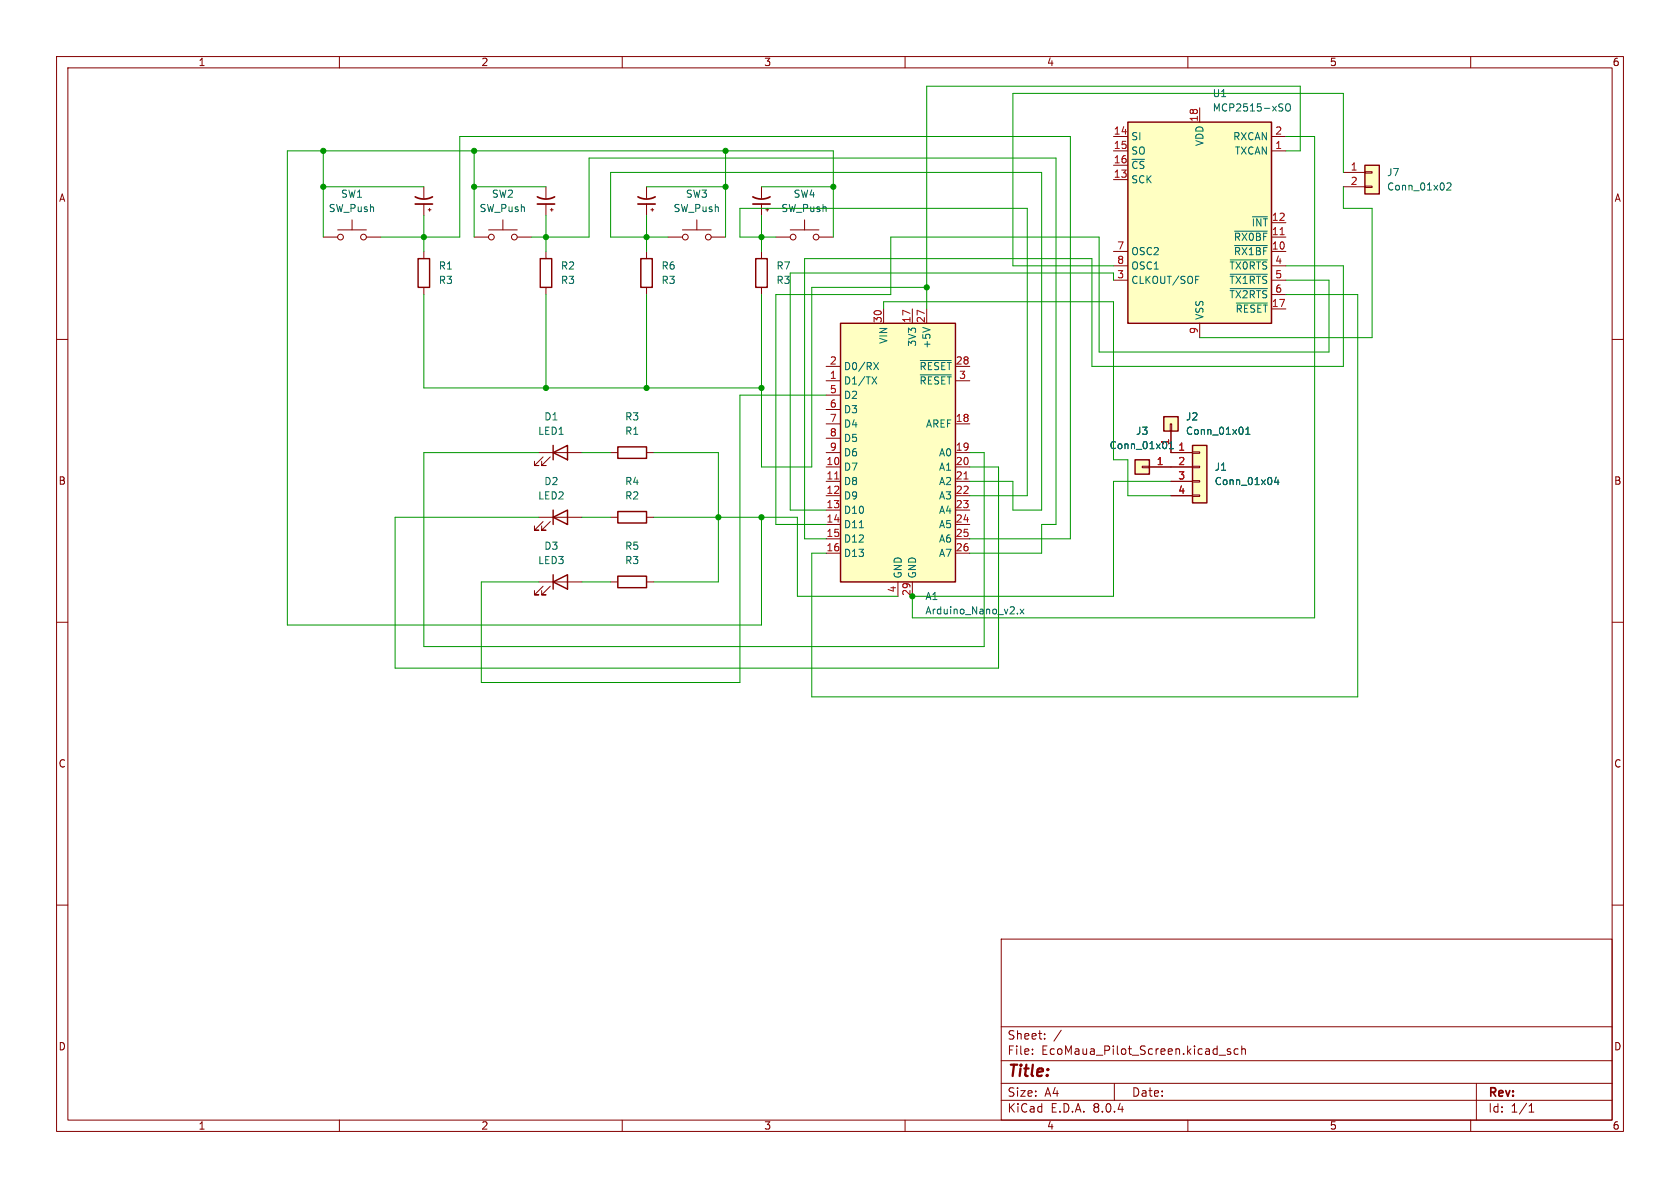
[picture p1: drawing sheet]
<svg xmlns="http://www.w3.org/2000/svg" width="297mm" height="210mm" viewBox="0 0 297 210" stroke-linecap="round" stroke-linejoin="round" font-family="sans-serif">
<g fill="none" stroke="#840000" stroke-width=".18">
<path d="M10 10h277v190h-277zM12 12h273v186h-273zM60 10v2M110 10v2M160 10v2M210 10v2M260 10v2M134.6 33v2.1M134.6 36.1v2M135.4 37.1h.5M135.6 36.8v.5M142.2 38.9v1.7"/>
<path d="M10 60h2M134.6 44.5v1.2M134.6 50.8v1.3M137.2 41.9h2.5M139.7 40.6h5.1M144.8 41.9h2.5M285 60h2M95.2 91.4h7.7M95.2 80h7.7M96 92.2l-1.5 1.5h.7h-.7v-.7M96 80.8l-1.5 1.5h.7h-.7v-.8M97.3 92.2l-1.5 1.5h.7h-.7v-.7"/>
<path d="M97.3 80.8l-1.5 1.5h.7h-.7v-.8M107.9 91.4h1.3M107.9 80h1.3M114.3 91.4h1.3M114.3 80h1.3M10 110h2M95.2 102.9h7.7M96 103.6l-1.5 1.6h.7h-.7v-.8M97.3 103.6l-1.5 1.6h.7h-.7v-.8M107.9 102.9h1.3M114.3 102.9h1.3M285 110h2"/>
<path d="M10 160h2M285 160h2M177 166h108v32h-108zM60 198v2M110 198v2M160 198v2M177 194.5h108M177 191.5h108M177 187.5h108M177 181.5h108M182.5 186.3v.1M182.5 185.5v.1"/>
<path d="M184.7 183.6v.1M184.7 182.8v.1M187.6 182.1l-1.3 2M197 191.5v3M210 198v2M215.5 186.5h1.2M217.5 185.5l-.3-.1-.2 .2v.2l.5 .2v.3h-.5M218.9 185.5l-.4-.1-.3 .3v.4l.1 .2h.6M219.5 185.5l.2-.1 .4 .1 .1 .9M219.5 184.9v1.5M260 198v2M261 191.5v6.5"/>
<path d="M270.3 196.6h.9M270.3 195.5l.4-.4v1.5"/>
<circle cx="140.2" cy="41.9" r=".51"/>
<circle cx="144.3" cy="41.9" r=".51"/>
</g>
<path d="M133.6 45.7h2v5.1h-2zM97.8 78.7v2.6M109.2 79h5.1v2h-5.1zM97.8 91.4l2.5-1.2v2.5zM97.8 80l2.5-1.3v2.6zM97.8 90.2v2.5M109.2 90.4h5.1v2.1h-5.1zM97.8 102.9l2.5-1.3v2.5zM97.8 101.6v2.5M109.2 101.9h5.1v2h-5.1z" fill="none" stroke="#840000" stroke-width=".25"/>
<path d="M133.1 34.8a3.2 3.2 0 0 0 3 0M133.1 36.1h3" fill="none" stroke="#840000" stroke-width=".3"/>
<path d="M148.6 57.2h20.3v45.7h-20.3z" fill="#ffffc2"/>
<path d="M73.9 45.7h2v5.1h-2zM95.5 45.7h2v5.1h-2zM113.3 45.7h2v5.1h-2zM148.6 57.2h20.3v45.7h-20.3z" fill="none" stroke="#840000" stroke-width=".25"/>
<g fill="none" stroke="#840000" stroke-width=".18">
<path d="M62.2 38.9v1.7M74.9 33v2.1M74.9 36.1v2M75.7 37.1h.5M75.9 36.8v.5M88.9 38.9v1.7M96.5 33v2.1M96.5 36.1v2M97.3 37.1h.5M97.5 36.8v.5M114.3 33v2.1M114.3 36.1v2"/>
<path d="M115.1 37.1h.5M115.3 36.8v.5M123.2 38.9v1.7M57.1 41.9h2.6M59.7 40.6h5.1M64.8 41.9h2.5M74.9 44.5v1.2M74.9 50.8v1.3M83.8 41.9h2.6M86.4 40.6h5M91.4 41.9h2.6M96.5 44.5v1.2"/>
<path d="M96.5 50.8v1.3M114.3 44.5v1.2M114.3 50.8v1.3M118.1 41.9h2.5M120.6 40.6h5.1M125.7 41.9h2.6M156.2 54.6v2.6M161.3 54.6v2.6M163.8 54.6v2.6M146 67.3h2.6M146 74.9h2.6M146 64.8h2.6"/>
<path d="M146 69.9h2.6M146 72.4h2.6M146 77.5h2.6M168.9 67.3h2.5M168.9 74.9h2.5M168.9 64.8h2.5M146 82.6h2.6M146 85.1h2.6M146 87.6h2.6M146 90.2h2.6M146 92.7h2.6M146 95.3h2.6"/>
<path d="M146 97.8h2.6M146 80h2.6M168.9 82.6h2.5M168.9 85.1h2.5M168.9 87.6h2.5M168.9 90.2h2.5M168.9 92.7h2.5M168.9 95.3h2.5M168.9 97.8h2.5M168.9 80h2.5M158.7 102.9v2.5M161.3 102.9v2.5"/>
<circle cx="60.2" cy="41.9" r=".51"/>
<circle cx="64.3" cy="41.9" r=".51"/>
<circle cx="86.9" cy="41.9" r=".51"/>
<circle cx="90.9" cy="41.9" r=".51"/>
<circle cx="121.2" cy="41.9" r=".51"/>
<circle cx="125.2" cy="41.9" r=".51"/>
</g>
<path d="M163.1 57.9l1.3 .4M154.2 66.6l.8 1.3M154.5 64.1l.8 1.2M155 66.6l-.8 1.3M155.3 64.1l-.8 1.2M162.7 63.7h5.5M162.7 66.3h5.5M151.9 93.3h.7M179.9 108.4v.1M180.3 107.7l.7 .8M181 107.7l-.7 .8" fill="none" stroke="#006464" stroke-width=".18"/>
<path d="M147.6 84.7h.7M170.4 84.7h.7" fill="none" stroke="#a90000" stroke-width=".18"/>
<path d="M73.4 34.8a3.2 3.2 0 0 0 3.1 0M73.4 36.1h3.1M95 34.8a3.2 3.2 0 0 0 3 0M95 36.1h3M112.8 34.8a3.2 3.2 0 0 0 3 0M112.8 36.1h3" fill="none" stroke="#840000" stroke-width=".3"/>
<path d="M241.3 29.2h2.5v5.1h-2.5z" fill="#ffffc2"/>
<path d="M237.5 30.5h3.8M237.5 33h3.8M241.3 32.9h1.3v.2h-1.3zM241.3 30.4h1.3v.2h-1.3z" fill="none" stroke="#840000" stroke-width=".18"/>
<path d="M241.3 29.2h2.5v5.1h-2.5z" fill="none" stroke="#840000" stroke-width=".25"/>
<path d="M255.8 32.5l.5-.2 .2 .4-.8 .9h.8" fill="none" stroke="#006464" stroke-width=".18"/>
<path d="M205.7 73.7h2.6v2.5h-2.6z" fill="#ffffc2"/>
<path d="M206.9 74.9h.2v1.3h-.2zM207 76.2v3.8" fill="none" stroke="#840000" stroke-width=".18"/>
<path d="M205.7 73.7h2.6v2.5h-2.6z" fill="none" stroke="#840000" stroke-width=".25"/>
<path d="M220.2 76.8h.8M220.2 75.9l.4-.4v1.3" fill="none" stroke="#006464" stroke-width=".18"/>
<path d="M200.7 81.3h2.5v2.5h-2.5z" fill="#ffffc2"/>
<path d="M201.9 82.4h1.3v.3h-1.3zM203.2 82.6h3.8" fill="none" stroke="#840000" stroke-width=".18"/>
<path d="M200.7 81.3h2.5v2.5h-2.5z" fill="none" stroke="#840000" stroke-width=".25"/>
<path d="M206.7 79.3h.8M207.1 78v1.3" fill="none" stroke="#006464" stroke-width=".18"/>
<path d="M210.8 78.7h2.6v10.2h-2.6z" fill="#ffffc2"/>
<path d="M210.8 79.9h1.3v.2h-1.3zM207 80h3.8M207 82.6h3.8M207 85.1h3.8M207 87.6h3.8M210.8 87.5h1.3v.3h-1.3zM210.8 85h1.3v.2h-1.3zM210.8 82.4h1.3v.3h-1.3z" fill="none" stroke="#840000" stroke-width=".18"/>
<path d="M210.8 78.7h2.6v10.2h-2.6z" fill="none" stroke="#840000" stroke-width=".25"/>
<path d="M225.6 84.3l-.3 .9h.8M225.9 84.8v.9" fill="none" stroke="#006464" stroke-width=".18"/>
<path d="M199.4 21.6h25.4v35.6h-25.4z" fill="#ffffc2"/>
<path d="M199.4 21.6h25.4v35.6h-25.4z" fill="none" stroke="#840000" stroke-width=".25"/>
<g fill="none" stroke="#840000" stroke-width=".18">
<path d="M212.1 19.1v2.5M196.8 26.7h2.6M196.8 31.8h2.6M196.8 24.1h2.6M196.8 29.2h2.6M224.8 26.7h2.5M224.8 39.4h2.5M224.8 24.1h2.5M196.8 44.5h2.6M196.8 49.5h2.6M196.8 47h2.6M212.1 57.2v2.5"/>
<path d="M224.8 44.5h2.5M224.8 41.9h2.5M224.8 54.6h2.5M224.8 49.5h2.5M224.8 47h2.5M224.8 52.1h2.5M207 76.2v3.8h3.8M203.2 82.6h7.6M207 85.1h3.8M207 87.6h3.8"/>
</g>
<g fill="none" stroke="#006464" stroke-width=".18">
<path d="M226.6 18.4h.2M226.7 19.1v.4M227.3 18.5l.3-.1a.43 .43 0 0 1 .5 .4v.4a.42 .42 0 0 1-.4 .4 .42 .42 0 0 1-.4-.4zM221.4 38.3h2.7M211.4 49.4h.4M211.4 48.8h.6M217.5 45.9h6.6M217.5 48.5h6.6M217.5 51h6.6M218.3 43.4h5.8M218.3 40.9h5.8M218.6 53.6h5.5"/>
<path d="M206.7 79.3h.8M207.1 78v1.3M220.2 76.8h.8M220.2 75.9l.4-.4v1.3M225.6 84.3l-.3 .9h.8M225.9 84.8v.9"/>
</g>
<path d="M226.3 41.5h.7" fill="none" stroke="#a90000" stroke-width=".18"/>
<g fill="none" stroke="#009600" stroke-width=".18">
<path d="M57.1 33h17.8M57.1 26.7v15.2M74.9 38.1v6.4M83.8 33h12.7M83.8 26.7v15.2M96.5 38.1v6.4M114.3 33h14M114.3 38.1v6.4M128.3 26.7v15.2M134.6 38.1v6.4M134.6 33h12.7M227.3 26.7h2.6v-11.5h-66.1v39.4"/>
<path d="M227.3 24.1h5.1v85.1h-71.1v-3.8h35.5v-20.3h10.2M237.5 30.5v-14h-58.4v30.5h17.7M237.5 33v3.8h5.1v22.9h-30.5M67.3 41.9h14v-17.8h107.9v71.2h-17.8M74.9 52.1v16.5h59.7M94 41.9h10.1v-14h82.6v64.8h-2.6v5.1h-12.7M96.5 52.1v16.5M114.3 52.1v16.5M118.1 41.9h-10.2v-11.4h76.2v59.7h-5v-5.1h-7.7M137.2 41.9h-6.4v-5.1h50.8v50.8h-10.2M147.3 41.9v-15.2h-96.5v83.8h83.8v-19.1M156.2 54.6v-1.3h40.6v28h2.6v6.3h7.6"/>
<path d="M163.8 50.8h-20.3v31.8h-8.9v-30.5M196.8 49.5v-1.2h-57.1v41.9h6.3M227.3 49.5h7.6v12.7h-40.6v-20.3h-36.8v10.2h-20.3v40.6h8.8M227.3 52.1h12.7v71.1h-96.5v-25.4h2.5M227.3 47h10.2v17.8h-44.5v-19.1h-50.8v49.6h3.8M146 69.9h-15.2v50.8h-45.7v-17.8h10.1M95.2 80h-20.3v34.3h99.1v-34.3h-2.6M102.9 91.4h5M102.9 80h5M115.6 91.4h25.4v14h17.7M115.6 80h11.4v22.9h-11.4M171.4 82.6h5.1v35.5h-106.7v-26.7h25.4"/>
<path d="M102.9 102.9h5"/>
</g>
<g fill="#009600" stroke="#009600" stroke-width=".18">
<circle cx="134.6" cy="68.6" r=".46"/>
<circle cx="127" cy="91.4" r=".46"/>
<circle cx="134.6" cy="91.4" r=".46"/>
<circle cx="128.3" cy="33" r=".46"/>
<circle cx="134.6" cy="41.9" r=".46"/>
<circle cx="114.3" cy="68.6" r=".46"/>
<circle cx="96.5" cy="68.6" r=".46"/>
<circle cx="161.3" cy="105.4" r=".46"/>
<circle cx="163.8" cy="50.8" r=".46"/>
<circle cx="147.3" cy="33" r=".46"/>
<circle cx="128.3" cy="26.7" r=".46"/>
<circle cx="83.8" cy="26.7" r=".46"/>
<circle cx="83.8" cy="33" r=".46"/>
<circle cx="96.5" cy="41.9" r=".46"/>
<circle cx="74.9" cy="41.9" r=".46"/>
<circle cx="57.1" cy="26.7" r=".46"/>
<circle cx="57.1" cy="33" r=".46"/>
<circle cx="114.3" cy="41.9" r=".46"/>
</g>
<text font-size="2.8" fill="#840000" x="178" y="190.9">Title:</text>
<g font-size="2.1" fill="#840000">
<text x="178" y="184">Sheet:</text>
<text x="178" y="186.7">File:</text>
<text x="184.1" y="186.7">EcoMaua_Pilot_Screen.kicad_sch</text>
<text x="178" y="196.9">KiCad</text>
<text x="178" y="194.1">Size:</text>
<text x="184.7" y="194.1">A4</text>
<text x="185.7" y="196.9">E.D.A.</text>
<text x="193.3" y="196.9">8.0.4</text>
<text x="200" y="194.1">Date:</text>
<text x="263" y="194.3">Rev:</text>
<text x="263" y="196.9">Id:</text>
<text x="267.1" y="196.9">1/1</text>
</g>
<g font-size="1.8" fill="#840000">
<text x="35" y="11.9">1</text>
<text x="85" y="11.9">2</text>
<text x="135" y="11.9">3</text>
<text x="185" y="11.9">4</text>
<text x="235" y="11.9">5</text>
<text x="285" y="11.9">6</text>
<text x="10.3" y="35.9">A</text>
<text x="285.3" y="35.9">A</text>
<text x="10.3" y="85.9">B</text>
<text x="285.3" y="85.9">B</text>
<text x="10.3" y="135.9">C</text>
<text x="285.3" y="135.9">C</text>
<text x="10.3" y="185.9">D</text>
<text x="285.3" y="185.9">D</text>
<text x="35" y="199.9">1</text>
<text x="85" y="199.9">2</text>
<text x="135" y="199.9">3</text>
<text x="185" y="199.9">4</text>
<text x="235" y="199.9">5</text>
<text x="285" y="199.9">6</text>
</g>
<g font-size="1.8" fill="#006464">
<text x="214.3" y="17.4">U1</text>
<text x="214.3" y="19.9">MCP2515-xSO</text>
<text x="199.9" y="25">SI</text>
<text x="199.9" y="27.5">SO</text>
<text x="213" y="25.9" transform="rotate(-90 213 25.9)">VDD</text>
<text x="217.9" y="25">RXCAN</text>
<text x="218.2" y="27.5">TXCAN</text>
<text x="60.2" y="35.2">SW1</text>
<text x="86.9" y="35.2">SW2</text>
<text x="121.2" y="35.2">SW3</text>
<text x="140.2" y="35.2">SW4</text>
<text x="199.9" y="32.6">SCK</text>
<text x="199.9" y="30.1">~{CS}</text>
<text x="245.1" y="31.3">J7</text>
<text x="245.1" y="33.9">Conn_01x02</text>
<text x="58" y="37.7">SW_Push</text>
<text x="84.7" y="37.7">SW_Push</text>
<text x="119" y="37.7">SW_Push</text>
<text x="138" y="37.7">SW_Push</text>
<text x="221.2" y="40.2">~{INT}</text>
<text x="77.5" y="47.9">R1</text>
<text x="99.1" y="47.9">R2</text>
<text x="116.8" y="47.9">R6</text>
<text x="137.2" y="47.9">R7</text>
<text x="199.9" y="45.3">OSC2</text>
<text x="199.9" y="47.9">OSC1</text>
<text x="217.2" y="47.9">~{TX0RTS}</text>
<text x="218" y="45.3">~{RX1BF}</text>
<text x="218" y="42.8">~{RX0BF}</text>
<text x="77.5" y="50.4">R3</text>
<text x="99.1" y="50.4">R3</text>
<text x="116.8" y="50.4">R3</text>
<text x="137.2" y="50.4">R3</text>
<text x="199.9" y="50.4">CLKOUT/SOF</text>
<text x="217.2" y="50.4">~{TX1RTS}</text>
<text x="217.2" y="52.9">~{TX2RTS}</text>
<text x="213" y="56.6" transform="rotate(-90 213 56.6)">VSS</text>
<text x="218.3" y="55.5">~{RESET}</text>
<text x="149.1" y="65.6">D0/RX</text>
<text x="157.1" y="60.9" transform="rotate(-90 157.1 60.9)">VIN</text>
<text x="162.2" y="61.4" transform="rotate(-90 162.2 61.4)">3V3</text>
<text x="162.5" y="65.6">~{RESET}</text>
<text x="164.7" y="61.7" transform="rotate(-90 164.7 61.7)">+5V</text>
<text x="149.1" y="68.2">D1/TX</text>
<text x="149.1" y="70.7">D2</text>
<text x="162.5" y="68.2">~{RESET}</text>
<text x="95" y="77.1">LED1</text>
<text x="96.1" y="74.5">D1</text>
<text x="110.4" y="74.5">R3</text>
<text x="110.4" y="77.1">R1</text>
<text x="149.1" y="73.3">D3</text>
<text x="149.1" y="75.8">D4</text>
<text x="163.6" y="75.8">AREF</text>
<text x="200.7" y="77.1">J3</text>
<text x="209.6" y="74.5">J2</text>
<text x="209.6" y="77.1">Conn_01x01</text>
<text x="149.1" y="83.4">D7</text>
<text x="149.1" y="78.3">D5</text>
<text x="149.1" y="80.9">D6</text>
<text x="165.9" y="80.9">A0</text>
<text x="165.9" y="83.4">A1</text>
<text x="196.1" y="79.6">Conn_01x01</text>
<text x="206.8" y="78.8" transform="rotate(-90 206.8 78.8)">1</text>
<text x="214.6" y="83.4">J1</text>
<text x="95" y="88.5">LED2</text>
<text x="96.1" y="86">D2</text>
<text x="110.4" y="86">R4</text>
<text x="110.4" y="88.5">R2</text>
<text x="149.1" y="86">D8</text>
<text x="149.1" y="88.5">D9</text>
<text x="165.9" y="86">A2</text>
<text x="165.9" y="88.5">A3</text>
<text x="214.6" y="86">Conn_01x04</text>
<text x="149.1" y="91">D10</text>
<text x="149.1" y="93.6">D11</text>
<text x="165.9" y="91">A4</text>
<text x="165.9" y="93.6">A5</text>
<text x="95" y="99.9">LED3</text>
<text x="96.1" y="97.4">D3</text>
<text x="110.4" y="97.4">R5</text>
<text x="110.4" y="99.9">R3</text>
<text x="149.1" y="96.1">D12</text>
<text x="149.1" y="98.7">D13</text>
<text x="165.9" y="96.1">A6</text>
<text x="165.9" y="98.7">A7</text>
<text x="159.6" y="102.4" transform="rotate(-90 159.6 102.4)">GND</text>
<text x="162.2" y="102.4" transform="rotate(-90 162.2 102.4)">GND</text>
<text x="163.5" y="106.3">A1</text>
<text x="163.5" y="108.8">Arduino_Nano_v2.x</text>
</g>
<g font-size="1.8" fill="#a90000">
<text x="196.8" y="23.9">14</text>
<text x="211.8" y="21.6" transform="rotate(-90 211.8 21.6)">18</text>
<text x="225.4" y="23.9">2</text>
<text x="196.8" y="26.4">15</text>
<text x="196.8" y="29">16</text>
<text x="225.4" y="26.4">1</text>
<text x="196.8" y="31.5">13</text>
<text x="238.7" y="30.2">1</text>
<text x="238.7" y="32.8">2</text>
<text x="224.7" y="41.7">11</text>
<text x="224.7" y="39.1">12</text>
<text x="197.4" y="44.2">7</text>
<text x="197.4" y="46.7">8</text>
<text x="224.7" y="44.2">10</text>
<text x="225.4" y="46.7">4</text>
<text x="197.4" y="49.3">3</text>
<text x="225.4" y="49.3">5</text>
<text x="225.4" y="51.8">6</text>
<text x="156" y="57.2" transform="rotate(-90 156 57.2)">30</text>
<text x="161" y="57.2" transform="rotate(-90 161 57.2)">17</text>
<text x="163.6" y="57.2" transform="rotate(-90 163.6 57.2)">27</text>
<text x="211.8" y="59.1" transform="rotate(-90 211.8 59.1)">9</text>
<text x="224.7" y="54.4">17</text>
<text x="146.6" y="64.5">2</text>
<text x="168.9" y="64.5">28</text>
<text x="146.6" y="67.1">1</text>
<text x="146.6" y="69.6">5</text>
<text x="169.5" y="67.1">3</text>
<text x="146.6" y="72.1">6</text>
<text x="146.6" y="74.7">7</text>
<text x="146.6" y="77.2">8</text>
<text x="168.9" y="74.7">18</text>
<text x="146" y="82.3">10</text>
<text x="146.6" y="79.8">9</text>
<text x="168.9" y="79.8">19</text>
<text x="168.9" y="82.3">20</text>
<text x="204.4" y="82.3">1</text>
<text x="208.2" y="79.8">1</text>
<text x="208.2" y="82.3">2</text>
<text x="146" y="84.8">11</text>
<text x="146" y="87.4">12</text>
<text x="146" y="89.9">13</text>
<text x="168.9" y="84.8">21</text>
<text x="168.9" y="87.4">22</text>
<text x="168.9" y="89.9">23</text>
<text x="208.2" y="84.8">3</text>
<text x="208.2" y="87.4">4</text>
<text x="146" y="92.5">14</text>
<text x="146" y="95">15</text>
<text x="168.9" y="92.5">24</text>
<text x="168.9" y="95">25</text>
<text x="146" y="97.5">16</text>
<text x="168.9" y="97.5">26</text>
<text x="158.5" y="104.8" transform="rotate(-90 158.5 104.8)">4</text>
<text x="161" y="105.5" transform="rotate(-90 161 105.5)">29</text>
</g>
</svg>
